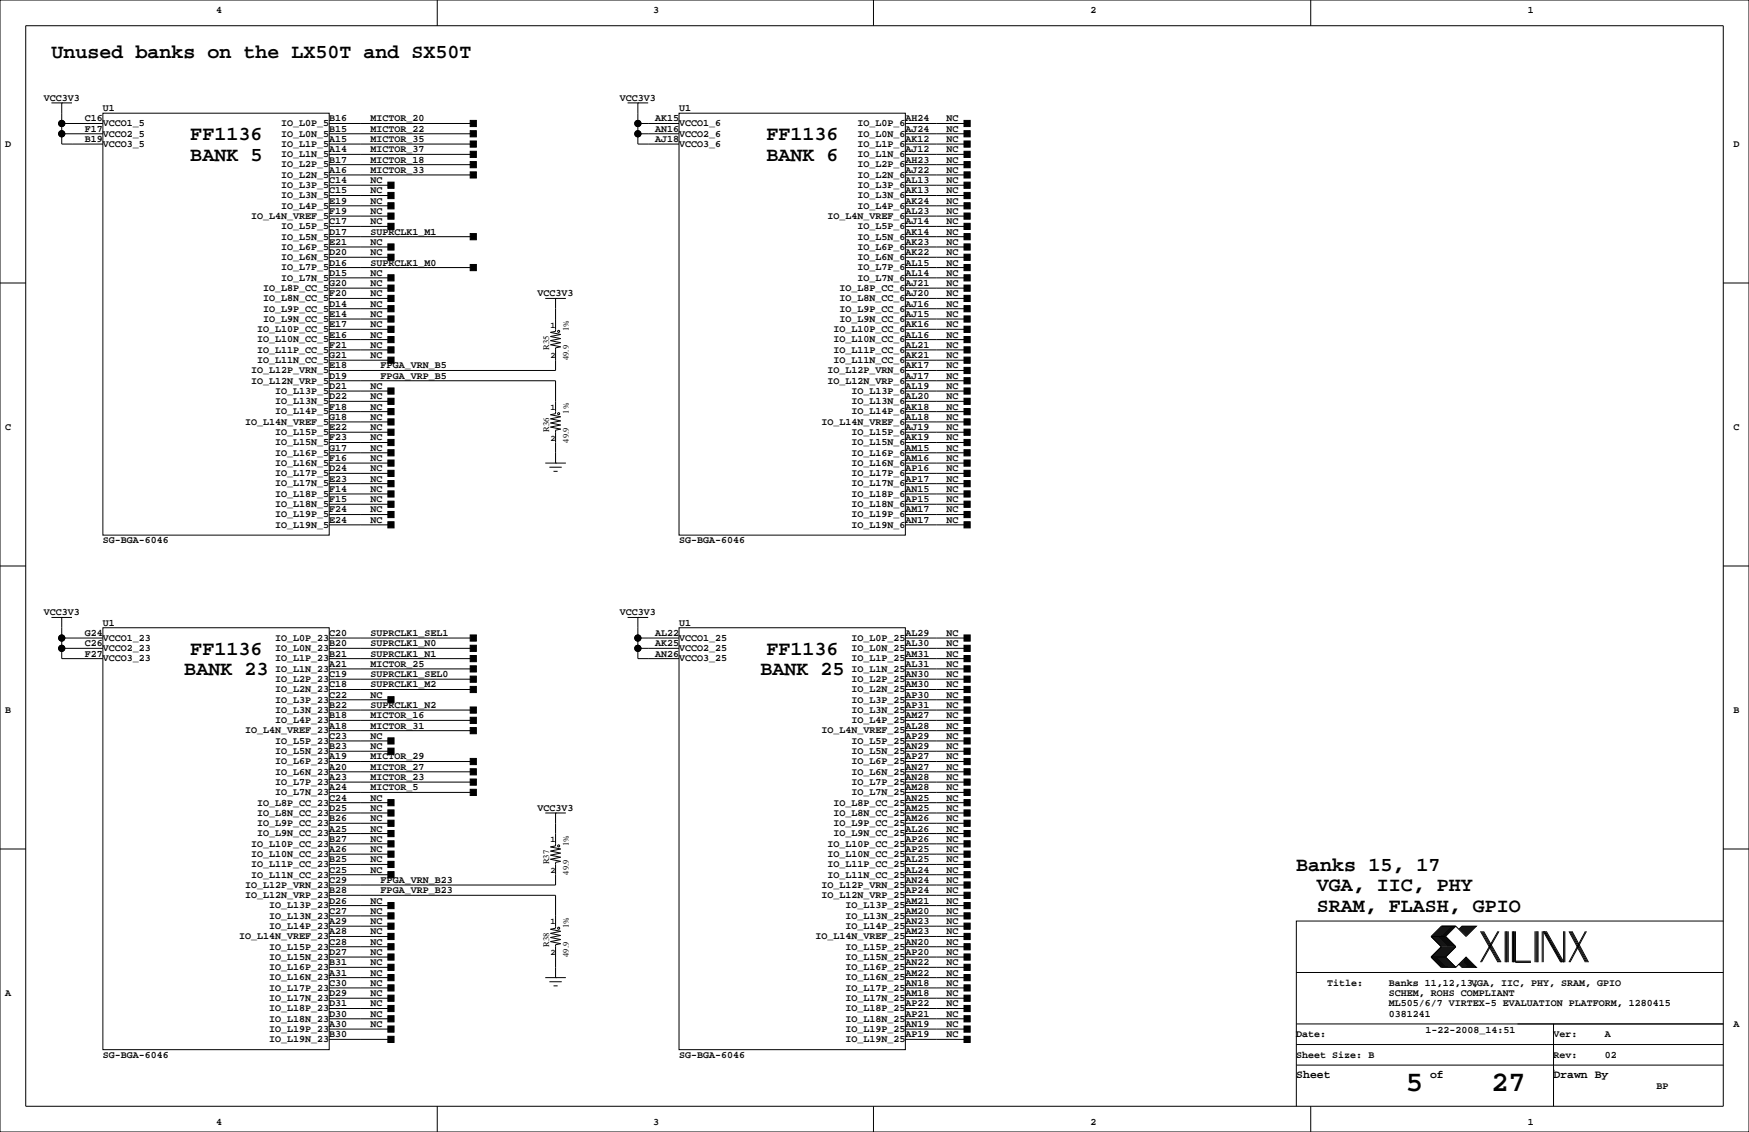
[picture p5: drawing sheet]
<svg xmlns="http://www.w3.org/2000/svg" width="432mm" height="279mm" viewBox="0 0 432 279" stroke-linecap="round" stroke-linejoin="round" font-family="sans-serif">
<g fill="none" stroke="#000" stroke-width=".25">
<path d="M0 0h431.8v279.4h-431.8zM6.3 6.4h419.1v266.6h-419.1zM107.9 0v6.4M215.6 0v6.4M323.6 0v6.4M12.7 25.4h5.1M15.2 25.4h.1M15.2 25.4v10.2h10.2M15.2 30.5h10.2M15.2 33h10.2M25.4 27.9h55.9v104.2h-55.9zM81.3 35.6h35.5"/>
<path d="M81.3 38.1h35.5M81.3 30.5h35.5M81.3 33h35.5M154.9 25.4h5.1M157.5 25.4h.1M157.5 25.4v10.2h10.1M157.5 30.5h10.1M157.5 33h10.1M167.6 27.9h55.9v104.2h-55.9zM223.5 35.6h15.3M223.5 38.1h15.3M223.5 30.5h15.3"/>
<path d="M223.5 33h15.3M81.3 45.7h15.2M81.3 48.3h15.2M81.3 40.6h35.5M81.3 43.2h35.5M81.3 58.4h35.5M81.3 55.9h15.2M81.3 50.8h15.2M81.3 53.3h15.2M223.5 45.7h15.3M223.5 48.3h15.3M223.5 40.6h15.3"/>
<path d="M223.5 43.2h15.3M223.5 58.4h15.3M223.5 55.9h15.3M223.5 50.8h15.3M223.5 53.3h15.3M0 69.8h6.3M81.3 61h15.2M81.3 63.5h15.2M81.3 66h35.5M81.3 68.6h15.2M81.3 78.7h15.2M81.3 76.2h15.2"/>
<path d="M81.3 71.1h15.2M81.3 73.7h15.2M134.6 73.7h5.1M137.2 73.7h.1M137.2 73.7v8.1l-1.3 .2 2.5 .5-2.5 .6 2.5 .5-2.5 .5 2.5 .5-2.5 .5 2.5 .5-1.2 .3v5.5h-55.9M223.5 61h15.3M223.5 63.5h15.3M223.5 66h15.3M223.5 68.6h15.3M223.5 78.7h15.3M223.5 76.2h15.3M223.5 71.1h15.3"/>
<path d="M223.5 73.7h15.3M425.4 69.8h6.4M81.3 94h55.9v8.1l-1.3 .3 2.5 .5-2.5 .5 2.5 .5-2.5 .5 2.5 .5-2.5 .5 2.5 .5-1.2 .3v8.1M81.3 86.4h15.2M81.3 88.9h15.2M81.3 81.3h15.2M81.3 83.8h15.2M81.3 99.1h15.2M81.3 96.5h15.2M223.5 94h15.3M223.5 91.4h15.3M223.5 86.4h15.3"/>
<path d="M223.5 88.9h15.3M223.5 81.3h15.3M223.5 83.8h15.3M223.5 99.1h15.3M223.5 96.5h15.3M81.3 114.3h15.2M81.3 119.4h15.2M81.3 116.8h15.2M81.3 111.8h15.2M81.3 106.7h15.2M81.3 109.2h15.2M81.3 101.6h15.2"/>
<path d="M81.3 104.1h15.2M134.6 114.3h5.1M135.6 115.3h3.1M136.7 116.3h1M137.2 114.3h.1M223.5 114.3h15.3M223.5 119.4h15.3M223.5 116.8h15.3M223.5 111.8h15.3M223.5 106.7h15.3M223.5 109.2h15.3M223.5 101.6h15.3"/>
<path d="M223.5 104.1h15.3M0 139.7h6.3M81.3 121.9h15.2M81.3 124.5h15.2M81.3 129.5h15.2M81.3 127h15.2M223.5 121.9h15.3M223.5 124.5h15.3M223.5 129.5h15.3M223.5 127h15.3M425.4 139.7h6.4M12.7 152.4h5.1"/>
<path d="M15.2 152.4h.1M15.2 152.4v10.2h10.2M15.2 157.5h10.2M25.4 154.9h55.9v104.2h-55.9zM81.3 157.5h35.5M154.9 152.4h5.1M157.5 152.4h.1M157.5 152.4v10.2h10.1M157.5 157.5h10.1M167.6 154.9h55.9v104.2h-55.9zM223.5 157.5h15.3M15.2 160h10.2"/>
<path d="M81.3 160h35.5M81.3 162.6h35.5M81.3 165.1h35.5M81.3 172.7h15.2M81.3 175.3h35.5M81.3 167.6h35.5M81.3 170.2h35.5M81.3 177.8h35.5M157.5 160h10.1M223.5 160h15.3M223.5 162.6h15.3M223.5 165.1h15.3"/>
<path d="M223.5 172.7h15.3M223.5 175.3h15.3M223.5 167.6h15.3M223.5 170.2h15.3M223.5 177.8h15.3M81.3 195.6h35.5M81.3 193h35.5M81.3 188h35.5M81.3 190.5h35.5M81.3 185.4h15.2M81.3 182.9h15.2M81.3 180.3h35.5"/>
<path d="M81.3 198.1h15.2M223.5 195.6h15.3M223.5 193h15.3M223.5 188h15.3M223.5 190.5h15.3M223.5 185.4h15.3M223.5 182.9h15.3M223.5 180.3h15.3M223.5 198.1h15.3M0 209.5h6.3M81.3 213.4h15.2M81.3 215.9h15.2"/>
<path d="M81.3 208.3h15.2M81.3 210.8h15.2M81.3 205.7h15.2M81.3 203.2h15.2M81.3 200.7h15.2M134.6 200.7h5.1M137.2 200.7h.1M137.2 200.7v8.1l-1.3 .2 2.5 .5-2.5 .6 2.5 .5-2.5 .5 2.5 .5-2.5 .5 2.5 .5-1.2 .3v5.5h-55.9M223.5 218.4h15.3M223.5 213.4h15.3M223.5 215.9h15.3M223.5 208.3h15.3"/>
<path d="M223.5 210.8h15.3M223.5 205.7h15.3M223.5 203.2h15.3M223.5 200.7h15.3M425.4 209.5h6.4M81.3 221h55.9v8.1l-1.3 .3 2.5 .5-2.5 .5 2.5 .5-2.5 .5 2.5 .5-2.5 .5 2.5 .5-1.2 .3v8.1M81.3 236.2h15.2M81.3 233.7h15.2M81.3 228.6h15.2M81.3 231.1h15.2M81.3 226.1h15.2M81.3 223.5h15.2"/>
<path d="M81.3 238.8h15.2M223.5 221h15.3M223.5 236.2h15.3M223.5 233.7h15.3M223.5 228.6h15.3M223.5 231.1h15.3M223.5 226.1h15.3M223.5 223.5h15.3M223.5 238.8h15.3M353.3 236.2h3.6M353.3 231.1h3.6M353.3 236.2l2.6 2.6h3.5"/>
<path d="M353.3 231.1l2.6 2.6-2.6 2.5M356.1 228.6l-2.5 2.5 2.5 2.6-2.5 2.5 2.5 2.6M356.4 228.6l-2.6 2.5 2.6 2.6-2.6 2.5 2.6 2.6M356.6 228.6l-2.5 2.5 2.5 2.6-2.5 2.5 2.5 2.6M356.9 228.6l-2.6 2.5 2.6 2.6-2.6 2.5 2.6 2.6M356.9 231.1l2.5 2.6-2.5 2.5M356.9 236.2l2.5 2.6M357.1 228.6l-2.5 2.5 2.5 2.6-2.5 2.5 2.5 2.6M357.4 228.6l-2.6 2.5 2.6 2.6-2.6 2.5 2.6 2.6M357.6 228.6l-2.5 2.5 2.5 2.6-2.5 2.5 2.5 2.6M357.9 228.6l-2.6 2.5 2.6 2.6-2.6 2.5 2.6 2.6M358.1 228.6l-2.5 2.5 2.5 2.6-2.5 2.5 2.5 2.6"/>
<path d="M358.4 228.6l-2.5 2.5 2.5 2.6-2.5 2.5 2.5 2.6M358.6 228.6l-2.5 2.5 2.5 2.6-2.5 2.5 2.5 2.6M358.9 228.6l-2.5 2.5 2.5 2.6-2.5 2.5 2.5 2.6M359.2 228.6l-2.6 2.5 2.6 2.6-2.6 2.5 2.6 2.6M359.4 228.6l2.5 2.5 2.6-2.5h-3.6l-.7 .8M359.4 228.6h-3.5l-2.6 2.5M359.4 228.6l-2.5 2.5M360.2 238l.7 .8h3.6l-2.6-2.6-2.5 2.6M360.4 237.7l1 1.1M360.4 238l.8 .8M360.7 237.5l1.2 1.3M360.7 237.7l1 1.1"/>
<path d="M360.9 237.2l1.6 1.6M360.9 237.5l1.3 1.3M361.2 237l1.8 1.8M361.2 237.2l1.5 1.6M361.2 228.6l-.8 .8M361.4 236.7l2.1 2.1M361.4 237l1.8 1.8M361.4 228.6l-1 1M361.7 236.5l2.3 2.3M361.7 236.7l2 2.1M361.7 228.6l-1 1M361.9 236.5l2.3 2.3"/>
<path d="M361.9 228.6l-1.2 1.3M362.2 228.6l-1.3 1.3M362.5 228.6l-1.6 1.5M362.7 228.6l-1.5 1.5M363 228.6l-1.8 1.8M363.2 228.6l-1.8 1.8M363.5 228.6l-2.1 2M363.7 228.6l-2 2M364 228.6l-2.3 2.3M364.2 228.6l-2.3 2.3M365.5 229.9l4.3 7.6M365.8 229.9l4.3 7.6"/>
<path d="M366 229.9l4.3 7.6M366.3 229.9l4.3 7.6M369.8 229.9l-4.3 7.6M370.1 229.9l-4.3 7.6M371.6 229.9v7.6M371.9 229.9v7.6M372.1 229.9v7.6M372.4 229.9v7.6M373.4 229.9v7.6M373.6 229.9v7.6M373.9 229.9v7.6M374.1 229.9v7.6h3.9"/>
<path d="M374.1 237.2h3.9M379 229.9v7.6M379.2 229.9v7.6M379.5 229.9v7.6M379.7 229.9v7.6M380.7 229.9v7.6M381 237.5v-7.6l4.3 7.6M381.3 229.9l4.3 7.6M381.5 229.9l4.3 7.6M381.8 229.9l4.3 7.6v-7.6M386.3 229.9v7.6M387.3 229.9l4.1 7.6"/>
<path d="M387.6 229.9l4.1 7.6M387.9 229.9l4 7.6M388.1 229.9l4.1 7.6M391.4 229.9l-4.1 7.6M391.7 229.9l-4.1 7.6M425.4 227.3h-105.4v35.6M81.3 241.3h15.2M81.3 254h15.2M81.3 256.5h15.2M81.3 243.8h15.2M81.3 246.4h15.2M81.3 251.5h15.2"/>
<path d="M81.3 248.9h15.2M134.6 241.3h5.1M135.6 242.3h3.1M136.7 243.3h1M137.2 241.3h.1M223.5 241.3h15.3M223.5 254h15.3M223.5 256.5h15.3M223.5 243.8h15.3M223.5 246.4h15.3M223.5 251.5h15.3M223.5 248.9h15.3"/>
<path d="M320 257.8h105.4M320 252.7h105.4M320 240h105.4M383.5 252.7v20.3M107.9 273v6.4M215.6 273v6.4M320 262.9v10.1M320 262.9h105.4M323.6 273v6.4M383.5 264.2h.1"/>
<circle cx="15.2" cy="30.5" r=".76"/>
<circle cx="15.2" cy="33" r=".76"/>
<circle cx="157.5" cy="30.5" r=".76"/>
<circle cx="157.5" cy="33" r=".76"/>
<circle cx="137.9" cy="81.8" r=".25"/>
<circle cx="137.9" cy="102.1" r=".25"/>
<circle cx="15.2" cy="157.5" r=".76"/>
<circle cx="157.5" cy="157.5" r=".76"/>
<circle cx="15.2" cy="160" r=".76"/>
<circle cx="157.5" cy="160" r=".76"/>
<circle cx="137.9" cy="208.8" r=".25"/>
<circle cx="137.9" cy="229.1" r=".25"/>
</g>
<g fill="#000" stroke="#000" stroke-width=".25">
<path d="M116.1 34.8h1.5v1.5h-1.5z" fill-rule="evenodd"/>
<path d="M116.1 37.3h1.5v1.6h-1.5z" fill-rule="evenodd"/>
<path d="M116.1 32.3h1.5v1.5h-1.5z" fill-rule="evenodd"/>
<path d="M116.1 29.7h1.5v1.5h-1.5z" fill-rule="evenodd"/>
<path d="M238 34.8h1.5v1.5h-1.5z" fill-rule="evenodd"/>
<path d="M238 37.3h1.5v1.6h-1.5z" fill-rule="evenodd"/>
<path d="M238 32.3h1.5v1.5h-1.5z" fill-rule="evenodd"/>
<path d="M238 29.7h1.5v1.5h-1.5z" fill-rule="evenodd"/>
<path d="M95.8 52.6h1.5v1.5h-1.5z" fill-rule="evenodd"/>
<path d="M95.8 50h1.5v1.6h-1.5z" fill-rule="evenodd"/>
<path d="M95.8 55.1h1.5v1.5h-1.5z" fill-rule="evenodd"/>
<path d="M95.8 47.5h1.5v1.5h-1.5z" fill-rule="evenodd"/>
<path d="M95.8 45h1.5v1.5h-1.5z" fill-rule="evenodd"/>
<path d="M116.1 42.4h1.5v1.5h-1.5z" fill-rule="evenodd"/>
<path d="M116.1 39.9h1.5v1.5h-1.5z" fill-rule="evenodd"/>
<path d="M116.1 57.7h1.5v1.5h-1.5z" fill-rule="evenodd"/>
<path d="M238 45h1.5v1.5h-1.5z" fill-rule="evenodd"/>
<path d="M238 47.5h1.5v1.5h-1.5z" fill-rule="evenodd"/>
<path d="M238 39.9h1.5v1.5h-1.5z" fill-rule="evenodd"/>
<path d="M238 42.4h1.5v1.5h-1.5z" fill-rule="evenodd"/>
<path d="M238 57.7h1.5v1.5h-1.5z" fill-rule="evenodd"/>
<path d="M238 55.1h1.5v1.5h-1.5z" fill-rule="evenodd"/>
<path d="M238 50h1.5v1.6h-1.5z" fill-rule="evenodd"/>
<path d="M238 52.6h1.5v1.5h-1.5z" fill-rule="evenodd"/>
<path d="M95.8 72.9h1.5v1.5h-1.5z" fill-rule="evenodd"/>
<path d="M95.8 70.4h1.5v1.5h-1.5z" fill-rule="evenodd"/>
<path d="M95.8 75.4h1.5v1.6h-1.5z" fill-rule="evenodd"/>
<path d="M95.8 78h1.5v1.5h-1.5z" fill-rule="evenodd"/>
<path d="M95.8 62.7h1.5v1.6h-1.5z" fill-rule="evenodd"/>
<path d="M95.8 60.2h1.5v1.5h-1.5z" fill-rule="evenodd"/>
<path d="M95.8 67.8h1.5v1.5h-1.5z" fill-rule="evenodd"/>
<path d="M116.1 65.3h1.5v1.5h-1.5z" fill-rule="evenodd"/>
<path d="M238 60.2h1.5v1.5h-1.5z" fill-rule="evenodd"/>
<path d="M238 62.7h1.5v1.6h-1.5z" fill-rule="evenodd"/>
<path d="M238 65.3h1.5v1.5h-1.5z" fill-rule="evenodd"/>
<path d="M238 67.8h1.5v1.5h-1.5z" fill-rule="evenodd"/>
<path d="M238 78h1.5v1.5h-1.5z" fill-rule="evenodd"/>
<path d="M238 75.4h1.5v1.6h-1.5z" fill-rule="evenodd"/>
<path d="M238 70.4h1.5v1.5h-1.5z" fill-rule="evenodd"/>
<path d="M238 72.9h1.5v1.5h-1.5z" fill-rule="evenodd"/>
<path d="M95.8 95.8h1.5v1.5h-1.5z" fill-rule="evenodd"/>
<path d="M95.8 98.3h1.5v1.5h-1.5z" fill-rule="evenodd"/>
<path d="M95.8 83.1h1.5v1.5h-1.5z" fill-rule="evenodd"/>
<path d="M95.8 80.5h1.5v1.5h-1.5z" fill-rule="evenodd"/>
<path d="M95.8 88.1h1.5v1.6h-1.5z" fill-rule="evenodd"/>
<path d="M95.8 85.6h1.5v1.5h-1.5z" fill-rule="evenodd"/>
<path d="M238 85.6h1.5v1.5h-1.5z" fill-rule="evenodd"/>
<path d="M238 88.1h1.5v1.6h-1.5z" fill-rule="evenodd"/>
<path d="M238 80.5h1.5v1.5h-1.5z" fill-rule="evenodd"/>
<path d="M238 83.1h1.5v1.5h-1.5z" fill-rule="evenodd"/>
<path d="M238 98.3h1.5v1.5h-1.5z" fill-rule="evenodd"/>
<path d="M238 95.8h1.5v1.5h-1.5z" fill-rule="evenodd"/>
<path d="M238 90.7h1.5v1.5h-1.5z" fill-rule="evenodd"/>
<path d="M238 93.2h1.5v1.5h-1.5z" fill-rule="evenodd"/>
<path d="M95.8 111h1.5v1.5h-1.5z" fill-rule="evenodd"/>
<path d="M95.8 116.1h1.5v1.5h-1.5z" fill-rule="evenodd"/>
<path d="M95.8 103.4h1.5v1.5h-1.5z" fill-rule="evenodd"/>
<path d="M95.8 100.8h1.5v1.6h-1.5z" fill-rule="evenodd"/>
<path d="M95.8 108.5h1.5v1.5h-1.5z" fill-rule="evenodd"/>
<path d="M95.8 105.9h1.5v1.5h-1.5z" fill-rule="evenodd"/>
<path d="M95.8 113.5h1.5v1.6h-1.5z" fill-rule="evenodd"/>
<path d="M238 116.1h1.5v1.5h-1.5z" fill-rule="evenodd"/>
<path d="M238 111h1.5v1.5h-1.5z" fill-rule="evenodd"/>
<path d="M238 113.5h1.5v1.6h-1.5z" fill-rule="evenodd"/>
<path d="M238 105.9h1.5v1.5h-1.5z" fill-rule="evenodd"/>
<path d="M238 108.5h1.5v1.5h-1.5z" fill-rule="evenodd"/>
<path d="M238 100.8h1.5v1.6h-1.5z" fill-rule="evenodd"/>
<path d="M238 103.4h1.5v1.5h-1.5z" fill-rule="evenodd"/>
<path d="M95.8 126.2h1.5v1.6h-1.5z" fill-rule="evenodd"/>
<path d="M95.8 128.8h1.5v1.5h-1.5z" fill-rule="evenodd"/>
<path d="M95.8 118.6h1.5v1.5h-1.5z" fill-rule="evenodd"/>
<path d="M95.8 123.7h1.5v1.5h-1.5z" fill-rule="evenodd"/>
<path d="M95.8 121.2h1.5v1.5h-1.5z" fill-rule="evenodd"/>
<path d="M238 121.2h1.5v1.5h-1.5z" fill-rule="evenodd"/>
<path d="M238 123.7h1.5v1.5h-1.5z" fill-rule="evenodd"/>
<path d="M238 118.6h1.5v1.5h-1.5z" fill-rule="evenodd"/>
<path d="M238 128.8h1.5v1.5h-1.5z" fill-rule="evenodd"/>
<path d="M238 126.2h1.5v1.6h-1.5z" fill-rule="evenodd"/>
<path d="M116.1 156.7h1.5v1.5h-1.5z" fill-rule="evenodd"/>
<path d="M238 156.7h1.5v1.5h-1.5z" fill-rule="evenodd"/>
<path d="M95.8 172h1.5v1.5h-1.5z" fill-rule="evenodd"/>
<path d="M116.1 164.3h1.5v1.6h-1.5z" fill-rule="evenodd"/>
<path d="M116.1 177h1.5v1.6h-1.5z" fill-rule="evenodd"/>
<path d="M116.1 159.3h1.5v1.5h-1.5z" fill-rule="evenodd"/>
<path d="M116.1 161.8h1.5v1.5h-1.5z" fill-rule="evenodd"/>
<path d="M116.1 166.9h1.5v1.5h-1.5z" fill-rule="evenodd"/>
<path d="M116.1 169.4h1.5v1.5h-1.5z" fill-rule="evenodd"/>
<path d="M116.1 174.5h1.5v1.5h-1.5z" fill-rule="evenodd"/>
<path d="M238 159.3h1.5v1.5h-1.5z" fill-rule="evenodd"/>
<path d="M238 161.8h1.5v1.5h-1.5z" fill-rule="evenodd"/>
<path d="M238 164.3h1.5v1.6h-1.5z" fill-rule="evenodd"/>
<path d="M238 172h1.5v1.5h-1.5z" fill-rule="evenodd"/>
<path d="M238 174.5h1.5v1.5h-1.5z" fill-rule="evenodd"/>
<path d="M238 166.9h1.5v1.5h-1.5z" fill-rule="evenodd"/>
<path d="M238 169.4h1.5v1.5h-1.5z" fill-rule="evenodd"/>
<path d="M238 177h1.5v1.6h-1.5z" fill-rule="evenodd"/>
<path d="M95.8 184.7h1.5v1.5h-1.5z" fill-rule="evenodd"/>
<path d="M95.8 182.1h1.5v1.5h-1.5z" fill-rule="evenodd"/>
<path d="M95.8 197.4h1.5v1.5h-1.5z" fill-rule="evenodd"/>
<path d="M116.1 194.8h1.5v1.5h-1.5z" fill-rule="evenodd"/>
<path d="M116.1 179.6h1.5v1.5h-1.5z" fill-rule="evenodd"/>
<path d="M116.1 187.2h1.5v1.5h-1.5z" fill-rule="evenodd"/>
<path d="M116.1 189.7h1.5v1.6h-1.5z" fill-rule="evenodd"/>
<path d="M116.1 192.3h1.5v1.5h-1.5z" fill-rule="evenodd"/>
<path d="M238 192.3h1.5v1.5h-1.5z" fill-rule="evenodd"/>
<path d="M238 194.8h1.5v1.5h-1.5z" fill-rule="evenodd"/>
<path d="M238 187.2h1.5v1.5h-1.5z" fill-rule="evenodd"/>
<path d="M238 189.7h1.5v1.6h-1.5z" fill-rule="evenodd"/>
<path d="M238 184.7h1.5v1.5h-1.5z" fill-rule="evenodd"/>
<path d="M238 182.1h1.5v1.5h-1.5z" fill-rule="evenodd"/>
<path d="M238 179.6h1.5v1.5h-1.5z" fill-rule="evenodd"/>
<path d="M238 197.4h1.5v1.5h-1.5z" fill-rule="evenodd"/>
<path d="M95.8 212.6h1.5v1.5h-1.5z" fill-rule="evenodd"/>
<path d="M95.8 215.1h1.5v1.6h-1.5z" fill-rule="evenodd"/>
<path d="M95.8 207.5h1.5v1.5h-1.5z" fill-rule="evenodd"/>
<path d="M95.8 210.1h1.5v1.5h-1.5z" fill-rule="evenodd"/>
<path d="M95.8 205h1.5v1.5h-1.5z" fill-rule="evenodd"/>
<path d="M95.8 202.4h1.5v1.6h-1.5z" fill-rule="evenodd"/>
<path d="M95.8 199.9h1.5v1.5h-1.5z" fill-rule="evenodd"/>
<path d="M238 212.6h1.5v1.5h-1.5z" fill-rule="evenodd"/>
<path d="M238 215.1h1.5v1.6h-1.5z" fill-rule="evenodd"/>
<path d="M238 207.5h1.5v1.5h-1.5z" fill-rule="evenodd"/>
<path d="M238 210.1h1.5v1.5h-1.5z" fill-rule="evenodd"/>
<path d="M238 205h1.5v1.5h-1.5z" fill-rule="evenodd"/>
<path d="M238 202.4h1.5v1.6h-1.5z" fill-rule="evenodd"/>
<path d="M238 199.9h1.5v1.5h-1.5z" fill-rule="evenodd"/>
<path d="M238 217.7h1.5v1.5h-1.5z" fill-rule="evenodd"/>
<path d="M95.8 235.5h1.5v1.5h-1.5z" fill-rule="evenodd"/>
<path d="M95.8 232.9h1.5v1.5h-1.5z" fill-rule="evenodd"/>
<path d="M95.8 227.8h1.5v1.6h-1.5z" fill-rule="evenodd"/>
<path d="M95.8 230.4h1.5v1.5h-1.5z" fill-rule="evenodd"/>
<path d="M95.8 225.3h1.5v1.5h-1.5z" fill-rule="evenodd"/>
<path d="M95.8 222.8h1.5v1.5h-1.5z" fill-rule="evenodd"/>
<path d="M95.8 238h1.5v1.5h-1.5z" fill-rule="evenodd"/>
<path d="M238 232.9h1.5v1.5h-1.5z" fill-rule="evenodd"/>
<path d="M238 235.5h1.5v1.5h-1.5z" fill-rule="evenodd"/>
<path d="M238 227.8h1.5v1.6h-1.5z" fill-rule="evenodd"/>
<path d="M238 230.4h1.5v1.5h-1.5z" fill-rule="evenodd"/>
<path d="M238 225.3h1.5v1.5h-1.5z" fill-rule="evenodd"/>
<path d="M238 222.8h1.5v1.5h-1.5z" fill-rule="evenodd"/>
<path d="M238 220.2h1.5v1.5h-1.5z" fill-rule="evenodd"/>
<path d="M238 238h1.5v1.5h-1.5z" fill-rule="evenodd"/>
<path d="M95.8 253.2h1.5v1.6h-1.5z" fill-rule="evenodd"/>
<path d="M95.8 255.8h1.5v1.5h-1.5z" fill-rule="evenodd"/>
<path d="M95.8 243.1h1.5v1.5h-1.5z" fill-rule="evenodd"/>
<path d="M95.8 245.6h1.5v1.5h-1.5z" fill-rule="evenodd"/>
<path d="M95.8 240.5h1.5v1.6h-1.5z" fill-rule="evenodd"/>
<path d="M95.8 250.7h1.5v1.5h-1.5z" fill-rule="evenodd"/>
<path d="M95.8 248.2h1.5v1.5h-1.5z" fill-rule="evenodd"/>
<path d="M238 240.5h1.5v1.6h-1.5z" fill-rule="evenodd"/>
<path d="M238 243.1h1.5v1.5h-1.5z" fill-rule="evenodd"/>
<path d="M238 245.6h1.5v1.5h-1.5z" fill-rule="evenodd"/>
<path d="M238 250.7h1.5v1.5h-1.5z" fill-rule="evenodd"/>
<path d="M238 248.2h1.5v1.5h-1.5z" fill-rule="evenodd"/>
<path d="M238 255.8h1.5v1.5h-1.5z" fill-rule="evenodd"/>
<path d="M238 253.2h1.5v1.6h-1.5z" fill-rule="evenodd"/>
<circle cx="15.2" cy="30.5" r=".76"/>
<circle cx="15.2" cy="33" r=".76"/>
<circle cx="157.5" cy="30.5" r=".76"/>
<circle cx="157.5" cy="33" r=".76"/>
<circle cx="15.2" cy="157.5" r=".76"/>
<circle cx="157.5" cy="157.5" r=".76"/>
<circle cx="15.2" cy="160" r=".76"/>
<circle cx="157.5" cy="160" r=".76"/>
</g>
<g font-size="7.1">
<text x="347" y="269.3">5</text>
<text x="368.2" y="269.3">27</text>
</g>
<g font-size="4.9">
<text x="12.7" y="14.2">Unused banks on the LX50T and SX50T</text>
<text x="47" y="34.6">FF1136</text>
<text x="189.2" y="34.6">FF1136</text>
<text x="47" y="39.6">BANK 5</text>
<text x="189.2" y="39.6">BANK 6</text>
<text x="47" y="161.6">FF1136</text>
<text x="189.2" y="161.6">FF1136</text>
<text x="45.5" y="166.6">BANK 23</text>
<text x="187.7" y="166.6">BANK 25</text>
<text x="320" y="214.9">Banks 15, 17</text>
<text x="325.1" y="220">VGA, IIC, PHY</text>
<text x="325.1" y="225.1">SRAM, FLASH, GPIO</text>
</g>
<g font-size="2.8">
<text x="320" y="266.1">Sheet</text>
<text x="353.1" y="266.1">of</text>
<text x="383.5" y="266.1">Drawn By</text>
</g>
<g font-size="2.5">
<text x="53.3" y="3.3">4</text>
<text x="161.3" y="3.3">3</text>
<text x="269.2" y="3.3">2</text>
<text x="377.2" y="3.3">1</text>
<text x="10.8" y="24.9">VCC3V3</text>
<text x="21" y="30">C16</text>
<text x="25.4" y="27.4">U1</text>
<text x="81.3" y="30">B16</text>
<text x="91.4" y="30">MICTOR_20</text>
<text x="153" y="24.9">VCC3V3</text>
<text x="161.7" y="30">AK15</text>
<text x="167.6" y="27.4">U1</text>
<text x="223.5" y="30">AH24</text>
<text x="233.7" y="30">NC</text>
<text x="21" y="32.5">F17</text>
<text x="21" y="35.1">B19</text>
<text x="25.4" y="31.2">VCCO1_5</text>
<text x="25.4" y="33.7">VCCO2_5</text>
<text x="69.4" y="33.7">IO_L0N_5</text>
<text x="69.4" y="31.2">IO_L0P_5</text>
<text x="81.3" y="32.5">B15</text>
<text x="81.3" y="35.1">A15</text>
<text x="91.4" y="32.5">MICTOR_22</text>
<text x="91.4" y="35.1">MICTOR_35</text>
<text x="161.7" y="32.5">AN16</text>
<text x="161.7" y="35.1">AJ18</text>
<text x="167.6" y="31.2">VCCO1_6</text>
<text x="167.6" y="33.7">VCCO2_6</text>
<text x="211.7" y="33.7">IO_L0N_6</text>
<text x="211.7" y="31.2">IO_L0P_6</text>
<text x="223.5" y="32.5">AJ24</text>
<text x="223.5" y="35.1">AK12</text>
<text x="233.7" y="32.5">NC</text>
<text x="233.7" y="35.1">NC</text>
<text x="1.3" y="36.3">D</text>
<text x="25.4" y="36.3">VCCO3_5</text>
<text x="69.4" y="41.3">IO_L2P_5</text>
<text x="69.4" y="38.8">IO_L1N_5</text>
<text x="69.4" y="36.3">IO_L1P_5</text>
<text x="81.3" y="37.6">A14</text>
<text x="81.3" y="40.1">B17</text>
<text x="91.4" y="40.1">MICTOR_18</text>
<text x="91.4" y="37.6">MICTOR_37</text>
<text x="167.6" y="36.3">VCCO3_6</text>
<text x="211.7" y="41.3">IO_L2P_6</text>
<text x="211.7" y="38.8">IO_L1N_6</text>
<text x="211.7" y="36.3">IO_L1P_6</text>
<text x="223.5" y="37.6">AJ12</text>
<text x="223.5" y="40.1">AH23</text>
<text x="233.7" y="40.1">NC</text>
<text x="233.7" y="37.6">NC</text>
<text x="428" y="36.3">D</text>
<text x="69.4" y="46.4">IO_L3P_5</text>
<text x="69.4" y="43.9">IO_L2N_5</text>
<text x="81.3" y="42.7">A16</text>
<text x="81.3" y="45.2">C14</text>
<text x="81.3" y="47.8">C15</text>
<text x="91.4" y="42.7">MICTOR_33</text>
<text x="91.4" y="45.2">NC</text>
<text x="91.4" y="47.8">NC</text>
<text x="211.7" y="46.4">IO_L3P_6</text>
<text x="211.7" y="43.9">IO_L2N_6</text>
<text x="223.5" y="42.7">AJ22</text>
<text x="223.5" y="45.2">AL13</text>
<text x="223.5" y="47.8">AK13</text>
<text x="233.7" y="42.7">NC</text>
<text x="233.7" y="47.8">NC</text>
<text x="233.7" y="45.2">NC</text>
<text x="69.4" y="51.5">IO_L4P_5</text>
<text x="69.4" y="49">IO_L3N_5</text>
<text x="81.3" y="50.3">E19</text>
<text x="81.3" y="52.8">F19</text>
<text x="91.4" y="50.3">NC</text>
<text x="91.4" y="52.8">NC</text>
<text x="211.7" y="51.5">IO_L4P_6</text>
<text x="211.7" y="49">IO_L3N_6</text>
<text x="223.5" y="50.3">AK24</text>
<text x="223.5" y="52.8">AL23</text>
<text x="233.7" y="52.8">NC</text>
<text x="233.7" y="50.3">NC</text>
<text x="62" y="54">IO_L4N_VREF_5</text>
<text x="69.4" y="59.1">IO_L5N_5</text>
<text x="69.4" y="56.6">IO_L5P_5</text>
<text x="81.3" y="55.4">C17</text>
<text x="81.3" y="57.9">D17</text>
<text x="91.4" y="57.9">SUPRCLK1_M1</text>
<text x="91.4" y="55.4">NC</text>
<text x="204.3" y="54">IO_L4N_VREF_6</text>
<text x="211.7" y="59.1">IO_L5N_6</text>
<text x="211.7" y="56.6">IO_L5P_6</text>
<text x="223.5" y="55.4">AJ14</text>
<text x="223.5" y="57.9">AK14</text>
<text x="233.7" y="55.4">NC</text>
<text x="233.7" y="57.9">NC</text>
<text x="69.4" y="64.2">IO_L6N_5</text>
<text x="69.4" y="61.7">IO_L6P_5</text>
<text x="81.3" y="60.5">E21</text>
<text x="81.3" y="63">D20</text>
<text x="81.3" y="65.5">D16</text>
<text x="91.4" y="65.5">SUPRCLK1_M0</text>
<text x="91.4" y="60.5">NC</text>
<text x="91.4" y="63">NC</text>
<text x="211.7" y="64.2">IO_L6N_6</text>
<text x="211.7" y="61.7">IO_L6P_6</text>
<text x="223.5" y="60.5">AK23</text>
<text x="223.5" y="63">AK22</text>
<text x="223.5" y="65.5">AL15</text>
<text x="233.7" y="65.5">NC</text>
<text x="233.7" y="63">NC</text>
<text x="233.7" y="60.5">NC</text>
<text x="65" y="71.8">IO_L8P_CC_5</text>
<text x="69.4" y="69.3">IO_L7N_5</text>
<text x="69.4" y="66.7">IO_L7P_5</text>
<text x="81.3" y="68.1">D15</text>
<text x="81.3" y="70.6">G20</text>
<text x="91.4" y="68.1">NC</text>
<text x="91.4" y="70.6">NC</text>
<text x="207.2" y="71.8">IO_L8P_CC_6</text>
<text x="211.7" y="69.3">IO_L7N_6</text>
<text x="211.7" y="66.7">IO_L7P_6</text>
<text x="223.5" y="68.1">AL14</text>
<text x="223.5" y="70.6">AJ21</text>
<text x="233.7" y="70.6">NC</text>
<text x="233.7" y="68.1">NC</text>
<text x="65" y="76.9">IO_L9P_CC_5</text>
<text x="65" y="74.4">IO_L8N_CC_5</text>
<text x="81.3" y="73.2">F20</text>
<text x="81.3" y="75.7">D14</text>
<text x="91.4" y="75.7">NC</text>
<text x="91.4" y="73.2">NC</text>
<text x="132.7" y="73.2">VCC3V3</text>
<text x="207.2" y="76.9">IO_L9P_CC_6</text>
<text x="207.2" y="74.4">IO_L8N_CC_6</text>
<text x="223.5" y="73.2">AJ20</text>
<text x="223.5" y="75.7">AJ16</text>
<text x="233.7" y="73.2">NC</text>
<text x="233.7" y="75.7">NC</text>
<text x="63.5" y="82">IO_L10P_CC_5</text>
<text x="65" y="79.4">IO_L9N_CC_5</text>
<text x="81.3" y="78.2">E14</text>
<text x="81.3" y="80.8">E17</text>
<text x="81.3" y="83.3">E16</text>
<text x="91.4" y="80.8">NC</text>
<text x="91.4" y="83.3">NC</text>
<text x="91.4" y="78.2">NC</text>
<text x="205.7" y="82">IO_L10P_CC_6</text>
<text x="207.2" y="79.4">IO_L9N_CC_6</text>
<text x="223.5" y="78.2">AJ15</text>
<text x="223.5" y="80.8">AK16</text>
<text x="223.5" y="83.3">AL16</text>
<text x="233.7" y="78.2">NC</text>
<text x="233.7" y="83.3">NC</text>
<text x="233.7" y="80.8">NC</text>
<text x="63.5" y="89.6">IO_L11N_CC_5</text>
<text x="63.5" y="87.1">IO_L11P_CC_5</text>
<text x="63.5" y="84.5">IO_L10N_CC_5</text>
<text x="81.3" y="85.9">F21</text>
<text x="81.3" y="88.4">G21</text>
<text x="91.4" y="85.9">NC</text>
<text x="91.4" y="88.4">NC</text>
<text x="205.7" y="89.6">IO_L11N_CC_6</text>
<text x="205.7" y="87.1">IO_L11P_CC_6</text>
<text x="205.7" y="84.5">IO_L10N_CC_6</text>
<text x="223.5" y="85.9">AL21</text>
<text x="223.5" y="88.4">AK21</text>
<text x="233.7" y="88.4">NC</text>
<text x="233.7" y="85.9">NC</text>
<text x="62" y="94.7">IO_L12N_VRP_5</text>
<text x="62" y="92.1">IO_L12P_VRN_5</text>
<text x="81.3" y="90.9">E18</text>
<text x="81.3" y="93.5">D19</text>
<text x="94" y="90.9">FPGA_VRN_B5</text>
<text x="94" y="93.5">FPGA_VRP_B5</text>
<text x="204.3" y="94.7">IO_L12N_VRP_6</text>
<text x="204.3" y="92.1">IO_L12P_VRN_6</text>
<text x="223.5" y="90.9">AK17</text>
<text x="223.5" y="93.5">AJ17</text>
<text x="233.7" y="93.5">NC</text>
<text x="233.7" y="90.9">NC</text>
<text x="67.9" y="99.8">IO_L13N_5</text>
<text x="67.9" y="97.2">IO_L13P_5</text>
<text x="81.3" y="96">D21</text>
<text x="81.3" y="98.6">D22</text>
<text x="81.3" y="101.1">F18</text>
<text x="91.4" y="101.1">NC</text>
<text x="91.4" y="98.6">NC</text>
<text x="91.4" y="96">NC</text>
<text x="210.2" y="99.8">IO_L13N_6</text>
<text x="210.2" y="97.2">IO_L13P_6</text>
<text x="223.5" y="96">AL19</text>
<text x="223.5" y="98.6">AL20</text>
<text x="223.5" y="101.1">AK18</text>
<text x="233.7" y="96">NC</text>
<text x="233.7" y="98.6">NC</text>
<text x="233.7" y="101.1">NC</text>
<text x="1.3" y="106.2">C</text>
<text x="60.5" y="104.8">IO_L14N_VREF_5</text>
<text x="67.9" y="107.4">IO_L15P_5</text>
<text x="67.9" y="102.3">IO_L14P_5</text>
<text x="81.3" y="103.6">G18</text>
<text x="81.3" y="106.2">E22</text>
<text x="91.4" y="106.2">NC</text>
<text x="91.4" y="103.6">NC</text>
<text x="202.8" y="104.8">IO_L14N_VREF_6</text>
<text x="210.2" y="107.4">IO_L15P_6</text>
<text x="210.2" y="102.3">IO_L14P_6</text>
<text x="223.5" y="103.6">AL18</text>
<text x="223.5" y="106.2">AJ19</text>
<text x="233.7" y="103.6">NC</text>
<text x="233.7" y="106.2">NC</text>
<text x="428" y="106.2">C</text>
<text x="67.9" y="112.5">IO_L16P_5</text>
<text x="67.9" y="109.9">IO_L15N_5</text>
<text x="81.3" y="108.7">F23</text>
<text x="81.3" y="111.3">G17</text>
<text x="81.3" y="113.8">F16</text>
<text x="91.4" y="113.8">NC</text>
<text x="91.4" y="108.7">NC</text>
<text x="91.4" y="111.3">NC</text>
<text x="210.2" y="112.5">IO_L16P_6</text>
<text x="210.2" y="109.9">IO_L15N_6</text>
<text x="223.5" y="108.7">AK19</text>
<text x="223.5" y="111.3">AM15</text>
<text x="223.5" y="113.8">AM16</text>
<text x="233.7" y="108.7">NC</text>
<text x="233.7" y="113.8">NC</text>
<text x="233.7" y="111.3">NC</text>
<text x="67.9" y="117.5">IO_L17P_5</text>
<text x="67.9" y="115">IO_L16N_5</text>
<text x="81.3" y="116.3">D24</text>
<text x="81.3" y="118.9">E23</text>
<text x="91.4" y="118.9">NC</text>
<text x="91.4" y="116.3">NC</text>
<text x="210.2" y="117.5">IO_L17P_6</text>
<text x="210.2" y="115">IO_L16N_6</text>
<text x="223.5" y="116.3">AP16</text>
<text x="223.5" y="118.9">AP17</text>
<text x="233.7" y="116.3">NC</text>
<text x="233.7" y="118.9">NC</text>
<text x="67.9" y="125.2">IO_L18N_5</text>
<text x="67.9" y="122.6">IO_L18P_5</text>
<text x="67.9" y="120.1">IO_L17N_5</text>
<text x="81.3" y="121.4">F14</text>
<text x="81.3" y="124">F15</text>
<text x="91.4" y="121.4">NC</text>
<text x="91.4" y="124">NC</text>
<text x="210.2" y="125.2">IO_L18N_6</text>
<text x="210.2" y="122.6">IO_L18P_6</text>
<text x="210.2" y="120.1">IO_L17N_6</text>
<text x="223.5" y="121.4">AN15</text>
<text x="223.5" y="124">AP15</text>
<text x="233.7" y="124">NC</text>
<text x="233.7" y="121.4">NC</text>
<text x="67.9" y="130.2">IO_L19N_5</text>
<text x="67.9" y="127.7">IO_L19P_5</text>
<text x="81.3" y="126.5">F24</text>
<text x="81.3" y="129">E24</text>
<text x="91.4" y="129">NC</text>
<text x="91.4" y="126.5">NC</text>
<text x="210.2" y="130.2">IO_L19N_6</text>
<text x="210.2" y="127.7">IO_L19P_6</text>
<text x="223.5" y="126.5">AM17</text>
<text x="223.5" y="129">AN17</text>
<text x="233.7" y="126.5">NC</text>
<text x="233.7" y="129">NC</text>
<text x="25.4" y="134.1">SG-BGA-6046</text>
<text x="167.6" y="134.1">SG-BGA-6046</text>
<text x="10.8" y="151.9">VCC3V3</text>
<text x="25.4" y="154.4">U1</text>
<text x="153" y="151.9">VCC3V3</text>
<text x="167.6" y="154.4">U1</text>
<text x="21" y="159.5">C26</text>
<text x="21" y="157">G24</text>
<text x="25.4" y="160.7">VCCO2_23</text>
<text x="25.4" y="158.2">VCCO1_23</text>
<text x="67.9" y="160.7">IO_L0N_23</text>
<text x="67.9" y="158.2">IO_L0P_23</text>
<text x="81.3" y="159.5">B20</text>
<text x="81.3" y="157">C20</text>
<text x="91.4" y="157">SUPRCLK1_SEL1</text>
<text x="91.4" y="159.5">SUPRCLK1_N0</text>
<text x="161.7" y="157">AL22</text>
<text x="161.7" y="159.5">AK25</text>
<text x="167.6" y="160.7">VCCO2_25</text>
<text x="167.6" y="158.2">VCCO1_25</text>
<text x="210.2" y="160.7">IO_L0N_25</text>
<text x="210.2" y="158.2">IO_L0P_25</text>
<text x="223.5" y="157">AL29</text>
<text x="223.5" y="159.5">AL30</text>
<text x="233.7" y="157">NC</text>
<text x="233.7" y="159.5">NC</text>
<text x="21" y="162.1">F27</text>
<text x="25.4" y="163.3">VCCO3_23</text>
<text x="67.9" y="165.8">IO_L1N_23</text>
<text x="67.9" y="163.3">IO_L1P_23</text>
<text x="81.3" y="167.1">C19</text>
<text x="81.3" y="164.6">A21</text>
<text x="81.3" y="162.1">B21</text>
<text x="91.4" y="167.1">SUPRCLK1_SEL0</text>
<text x="91.4" y="162.1">SUPRCLK1_N1</text>
<text x="91.4" y="164.6">MICTOR_25</text>
<text x="161.7" y="162.1">AN26</text>
<text x="167.6" y="163.3">VCCO3_25</text>
<text x="210.2" y="165.8">IO_L1N_25</text>
<text x="210.2" y="163.3">IO_L1P_25</text>
<text x="223.5" y="162.1">AM31</text>
<text x="223.5" y="164.6">AL31</text>
<text x="223.5" y="167.1">AN30</text>
<text x="233.7" y="167.1">NC</text>
<text x="233.7" y="164.6">NC</text>
<text x="233.7" y="162.1">NC</text>
<text x="67.9" y="173.4">IO_L3P_23</text>
<text x="67.9" y="170.9">IO_L2N_23</text>
<text x="67.9" y="168.3">IO_L2P_23</text>
<text x="81.3" y="172.2">C22</text>
<text x="81.3" y="169.7">C18</text>
<text x="91.4" y="169.7">SUPRCLK1_M2</text>
<text x="91.4" y="172.2">NC</text>
<text x="210.2" y="173.4">IO_L3P_25</text>
<text x="210.2" y="170.9">IO_L2N_25</text>
<text x="210.2" y="168.3">IO_L2P_25</text>
<text x="223.5" y="169.7">AM30</text>
<text x="223.5" y="172.2">AP30</text>
<text x="233.7" y="169.7">NC</text>
<text x="233.7" y="172.2">NC</text>
<text x="1.3" y="176">B</text>
<text x="67.9" y="178.5">IO_L4P_23</text>
<text x="67.9" y="176">IO_L3N_23</text>
<text x="81.3" y="179.8">A18</text>
<text x="81.3" y="177.3">B18</text>
<text x="81.3" y="174.8">B22</text>
<text x="91.4" y="174.8">SUPRCLK1_N2</text>
<text x="91.4" y="177.3">MICTOR_16</text>
<text x="91.4" y="179.8">MICTOR_31</text>
<text x="210.2" y="178.5">IO_L4P_25</text>
<text x="210.2" y="176">IO_L3N_25</text>
<text x="223.5" y="174.8">AP31</text>
<text x="223.5" y="177.3">AM27</text>
<text x="223.5" y="179.8">AL28</text>
<text x="233.7" y="179.8">NC</text>
<text x="233.7" y="177.3">NC</text>
<text x="233.7" y="174.8">NC</text>
<text x="428" y="176">B</text>
<text x="60.5" y="181">IO_L4N_VREF_23</text>
<text x="67.9" y="183.6">IO_L5P_23</text>
<text x="81.3" y="184.9">B23</text>
<text x="81.3" y="182.4">C23</text>
<text x="91.4" y="182.4">NC</text>
<text x="91.4" y="184.9">NC</text>
<text x="202.8" y="181">IO_L4N_VREF_25</text>
<text x="210.2" y="183.6">IO_L5P_25</text>
<text x="223.5" y="182.4">AP29</text>
<text x="223.5" y="184.9">AN29</text>
<text x="233.7" y="182.4">NC</text>
<text x="233.7" y="184.9">NC</text>
<text x="67.9" y="191.2">IO_L6N_23</text>
<text x="67.9" y="188.7">IO_L6P_23</text>
<text x="67.9" y="186.1">IO_L5N_23</text>
<text x="81.3" y="190">A20</text>
<text x="81.3" y="187.5">A19</text>
<text x="91.4" y="190">MICTOR_27</text>
<text x="91.4" y="187.5">MICTOR_29</text>
<text x="210.2" y="191.2">IO_L6N_25</text>
<text x="210.2" y="188.7">IO_L6P_25</text>
<text x="210.2" y="186.1">IO_L5N_25</text>
<text x="223.5" y="187.5">AP27</text>
<text x="223.5" y="190">AN27</text>
<text x="233.7" y="190">NC</text>
<text x="233.7" y="187.5">NC</text>
<text x="67.9" y="196.3">IO_L7N_23</text>
<text x="67.9" y="193.7">IO_L7P_23</text>
<text x="81.3" y="197.6">C24</text>
<text x="81.3" y="195.1">A24</text>
<text x="81.3" y="192.5">A23</text>
<text x="91.4" y="192.5">MICTOR_23</text>
<text x="91.4" y="197.6">NC</text>
<text x="91.4" y="195.1">MICTOR_5</text>
<text x="210.2" y="196.3">IO_L7N_25</text>
<text x="210.2" y="193.7">IO_L7P_25</text>
<text x="223.5" y="192.5">AN28</text>
<text x="223.5" y="195.1">AM28</text>
<text x="223.5" y="197.6">AN25</text>
<text x="233.7" y="197.6">NC</text>
<text x="233.7" y="195.1">NC</text>
<text x="233.7" y="192.5">NC</text>
<text x="63.5" y="203.9">IO_L9P_CC_23</text>
<text x="63.5" y="201.4">IO_L8N_CC_23</text>
<text x="63.5" y="198.8">IO_L8P_CC_23</text>
<text x="81.3" y="202.7">B26</text>
<text x="81.3" y="200.2">D25</text>
<text x="91.4" y="200.2">NC</text>
<text x="91.4" y="202.7">NC</text>
<text x="132.7" y="200.2">VCC3V3</text>
<text x="205.7" y="203.9">IO_L9P_CC_25</text>
<text x="205.7" y="201.4">IO_L8N_CC_25</text>
<text x="205.7" y="198.8">IO_L8P_CC_25</text>
<text x="223.5" y="200.2">AM25</text>
<text x="223.5" y="202.7">AM26</text>
<text x="233.7" y="200.2">NC</text>
<text x="233.7" y="202.7">NC</text>
<text x="62" y="209">IO_L10P_CC_23</text>
<text x="63.5" y="206.4">IO_L9N_CC_23</text>
<text x="81.3" y="207.8">B27</text>
<text x="81.3" y="205.2">A25</text>
<text x="91.4" y="205.2">NC</text>
<text x="91.4" y="207.8">NC</text>
<text x="204.3" y="209">IO_L10P_CC_25</text>
<text x="205.7" y="206.4">IO_L9N_CC_25</text>
<text x="223.5" y="205.2">AL26</text>
<text x="223.5" y="207.8">AP26</text>
<text x="233.7" y="205.2">NC</text>
<text x="233.7" y="207.8">NC</text>
<text x="62" y="214.1">IO_L11P_CC_23</text>
<text x="62" y="211.5">IO_L10N_CC_23</text>
<text x="81.3" y="215.4">C25</text>
<text x="81.3" y="212.9">B25</text>
<text x="81.3" y="210.3">A26</text>
<text x="91.4" y="210.3">NC</text>
<text x="91.4" y="215.4">NC</text>
<text x="91.4" y="212.9">NC</text>
<text x="204.3" y="214.1">IO_L11P_CC_25</text>
<text x="204.3" y="211.5">IO_L10N_CC_25</text>
<text x="223.5" y="210.3">AP25</text>
<text x="223.5" y="212.9">AL25</text>
<text x="223.5" y="215.4">AL24</text>
<text x="233.7" y="210.3">NC</text>
<text x="233.7" y="215.4">NC</text>
<text x="233.7" y="212.9">NC</text>
<text x="60.5" y="221.7">IO_L12N_VRP_23</text>
<text x="60.5" y="219.1">IO_L12P_VRN_23</text>
<text x="62" y="216.6">IO_L11N_CC_23</text>
<text x="81.3" y="220.5">B28</text>
<text x="81.3" y="217.9">C29</text>
<text x="94" y="217.9">FPGA_VRN_B23</text>
<text x="94" y="220.5">FPGA_VRP_B23</text>
<text x="202.8" y="221.7">IO_L12N_VRP_25</text>
<text x="202.8" y="219.1">IO_L12P_VRN_25</text>
<text x="204.3" y="216.6">IO_L11N_CC_25</text>
<text x="223.5" y="217.9">AN24</text>
<text x="223.5" y="220.5">AP24</text>
<text x="233.7" y="220.5">NC</text>
<text x="233.7" y="217.9">NC</text>
<text x="66.5" y="226.8">IO_L13N_23</text>
<text x="66.5" y="224.2">IO_L13P_23</text>
<text x="81.3" y="225.6">C27</text>
<text x="81.3" y="223">D26</text>
<text x="91.4" y="223">NC</text>
<text x="91.4" y="225.6">NC</text>
<text x="208.7" y="226.8">IO_L13N_25</text>
<text x="208.7" y="224.2">IO_L13P_25</text>
<text x="223.5" y="223">AM21</text>
<text x="223.5" y="225.6">AM20</text>
<text x="233.7" y="223">NC</text>
<text x="233.7" y="225.6">NC</text>
<text x="59.1" y="231.8">IO_L14N_VREF_23</text>
<text x="66.5" y="229.3">IO_L14P_23</text>
<text x="81.3" y="233.2">C28</text>
<text x="81.3" y="230.6">A28</text>
<text x="81.3" y="228.1">A29</text>
<text x="91.4" y="230.6">NC</text>
<text x="91.4" y="228.1">NC</text>
<text x="91.4" y="233.2">NC</text>
<text x="201.3" y="231.8">IO_L14N_VREF_25</text>
<text x="208.7" y="229.3">IO_L14P_25</text>
<text x="223.5" y="228.1">AN23</text>
<text x="223.5" y="230.6">AM23</text>
<text x="223.5" y="233.2">AN20</text>
<text x="233.7" y="230.6">NC</text>
<text x="233.7" y="228.1">NC</text>
<text x="233.7" y="233.2">NC</text>
<text x="66.5" y="239.5">IO_L16P_23</text>
<text x="66.5" y="236.9">IO_L15N_23</text>
<text x="66.5" y="234.4">IO_L15P_23</text>
<text x="81.3" y="238.3">B31</text>
<text x="81.3" y="235.7">D27</text>
<text x="91.4" y="238.3">NC</text>
<text x="91.4" y="235.7">NC</text>
<text x="208.7" y="239.5">IO_L16P_25</text>
<text x="208.7" y="236.9">IO_L15N_25</text>
<text x="208.7" y="234.4">IO_L15P_25</text>
<text x="223.5" y="235.7">AP20</text>
<text x="223.5" y="238.3">AN22</text>
<text x="233.7" y="238.3">NC</text>
<text x="233.7" y="235.7">NC</text>
<text x="1.3" y="245.9">A</text>
<text x="66.5" y="244.5">IO_L17P_23</text>
<text x="66.5" y="242">IO_L16N_23</text>
<text x="81.3" y="245.9">D29</text>
<text x="81.3" y="243.3">C30</text>
<text x="81.3" y="240.8">A31</text>
<text x="91.4" y="240.8">NC</text>
<text x="91.4" y="245.9">NC</text>
<text x="91.4" y="243.3">NC</text>
<text x="208.7" y="244.5">IO_L17P_25</text>
<text x="208.7" y="242">IO_L16N_25</text>
<text x="223.5" y="240.8">AM22</text>
<text x="223.5" y="243.3">AN18</text>
<text x="223.5" y="245.9">AM18</text>
<text x="233.7" y="245.9">NC</text>
<text x="233.7" y="243.3">NC</text>
<text x="233.7" y="240.8">NC</text>
<text x="327.7" y="243.3">Title:</text>
<text x="342.9" y="245.9">SCHEM, ROHS COMPLIANT</text>
<text x="342.9" y="243.3">Banks 11,12,13,</text>
<text x="363.2" y="243.3">VGA, IIC, PHY, SRAM, GPIO</text>
<text x="66.5" y="249.6">IO_L18P_23</text>
<text x="66.5" y="247.1">IO_L17N_23</text>
<text x="81.3" y="251">D30</text>
<text x="81.3" y="248.4">D31</text>
<text x="91.4" y="248.4">NC</text>
<text x="91.4" y="251">NC</text>
<text x="208.7" y="249.6">IO_L18P_25</text>
<text x="208.7" y="247.1">IO_L17N_25</text>
<text x="223.5" y="248.4">AP22</text>
<text x="223.5" y="251">AP21</text>
<text x="233.7" y="248.4">NC</text>
<text x="233.7" y="251">NC</text>
<text x="342.9" y="251">0381241</text>
<text x="342.9" y="248.4">ML505/6/7 VIRTEX-5 EVALUATION PLATFORM, 1280415</text>
<text x="66.5" y="257.2">IO_L19N_23</text>
<text x="66.5" y="254.7">IO_L19P_23</text>
<text x="66.5" y="252.2">IO_L18N_23</text>
<text x="81.3" y="256">B30</text>
<text x="81.3" y="253.5">A30</text>
<text x="91.4" y="253.5">NC</text>
<text x="208.7" y="257.2">IO_L19N_25</text>
<text x="208.7" y="254.7">IO_L19P_25</text>
<text x="208.7" y="252.2">IO_L18N_25</text>
<text x="223.5" y="253.5">AN19</text>
<text x="223.5" y="256">AP19</text>
<text x="233.7" y="253.5">NC</text>
<text x="233.7" y="256">NC</text>
<text x="320" y="256">Date:</text>
<text x="351.9" y="255">1-22-2008_14:51</text>
<text x="383.5" y="256">Ver:</text>
<text x="396.2" y="256">A</text>
<text x="428" y="253.5">A</text>
<text x="25.4" y="261.1">SG-BGA-6046</text>
<text x="167.6" y="261.1">SG-BGA-6046</text>
<text x="320" y="261.1">Sheet Size: B</text>
<text x="383.5" y="261.1">Rev:</text>
<text x="396.2" y="261.1">02</text>
<text x="408.9" y="268.7">BP</text>
<text x="53.3" y="277.6">4</text>
<text x="161.3" y="277.6">3</text>
<text x="269.2" y="277.6">2</text>
<text x="377.2" y="277.6">1</text>
</g>
<g font-size="2.1">
<text x="135.9" y="80.8">1</text>
<text x="140.4" y="81.8" transform="rotate(-90 140.4 81.8)">1%</text>
<text x="135.6" y="86.4" transform="rotate(-90 135.6 86.4)">R35</text>
<text x="135.9" y="88.5">2</text>
<text x="140.4" y="88.9" transform="rotate(-90 140.4 88.9)">49.9</text>
<text x="135.9" y="101.2">1</text>
<text x="135.6" y="106.7" transform="rotate(-90 135.6 106.7)">R36</text>
<text x="140.4" y="102.1" transform="rotate(-90 140.4 102.1)">1%</text>
<text x="135.9" y="108.8">2</text>
<text x="140.4" y="109.2" transform="rotate(-90 140.4 109.2)">49.9</text>
<text x="135.9" y="207.8">1</text>
<text x="140.4" y="208.8" transform="rotate(-90 140.4 208.8)">1%</text>
<text x="135.6" y="213.4" transform="rotate(-90 135.6 213.4)">R37</text>
<text x="135.9" y="215.5">2</text>
<text x="140.4" y="215.9" transform="rotate(-90 140.4 215.9)">49.9</text>
<text x="135.6" y="233.7" transform="rotate(-90 135.6 233.7)">R38</text>
<text x="135.9" y="228.2">1</text>
<text x="140.4" y="229.1" transform="rotate(-90 140.4 229.1)">1%</text>
<text x="135.9" y="235.8">2</text>
<text x="140.4" y="236.2" transform="rotate(-90 140.4 236.2)">49.9</text>
</g>
</svg>
